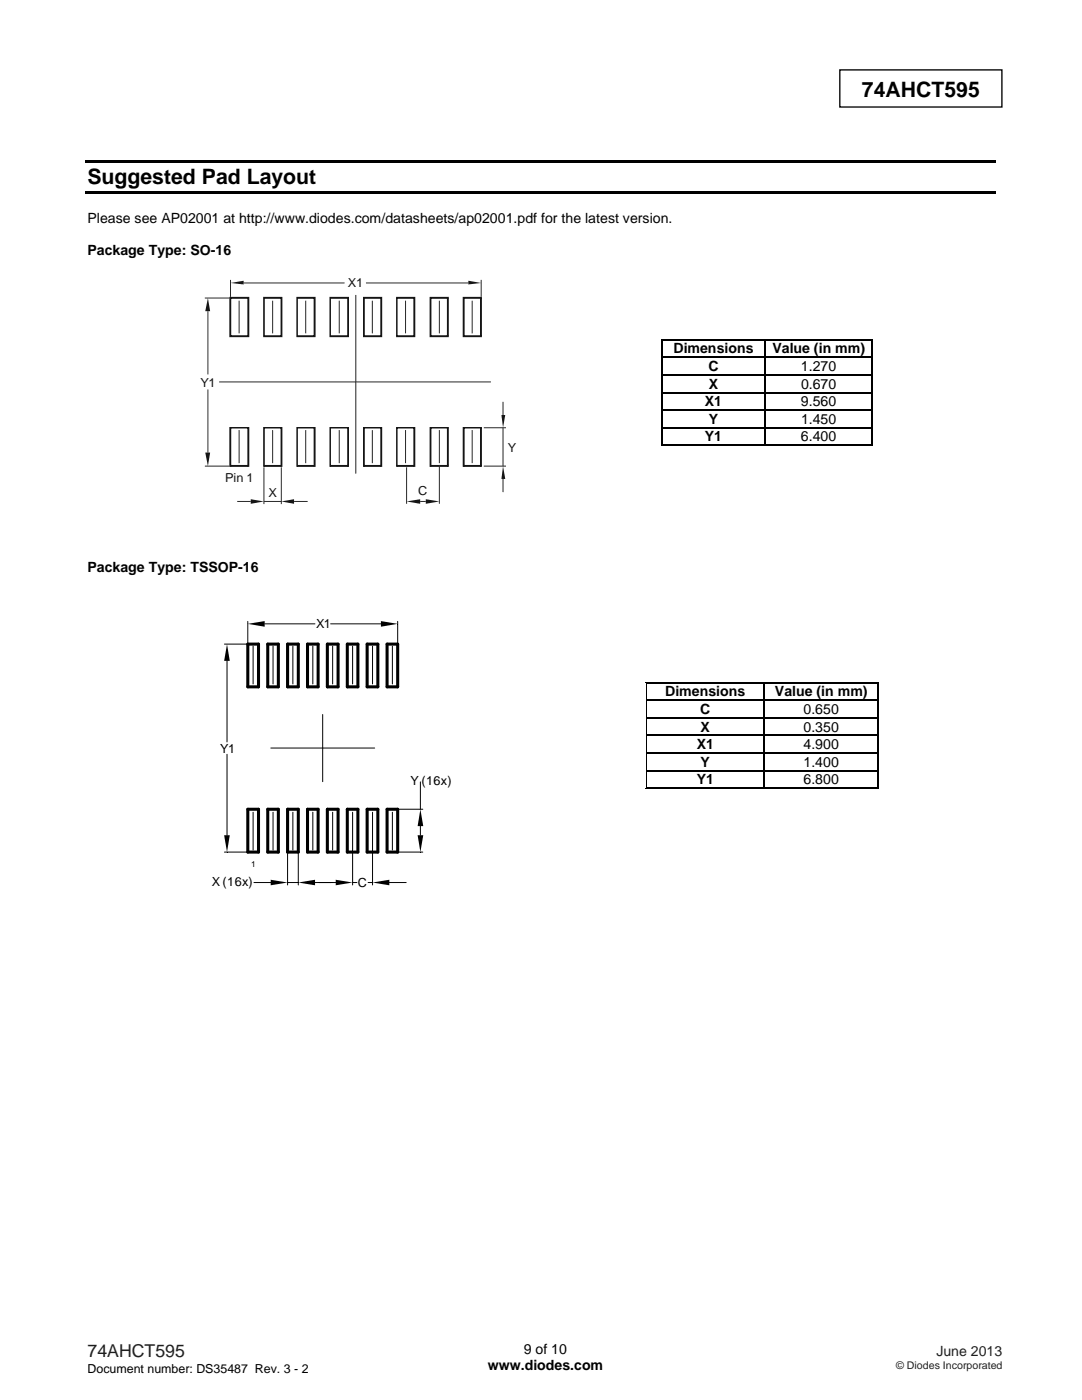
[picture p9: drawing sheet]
<svg xmlns="http://www.w3.org/2000/svg" width="216mm" height="279mm" viewBox="0 0 216 279" stroke-linecap="round" stroke-linejoin="round" font-family="sans-serif">
<path d="M167.6 13.9h32.3v7.5h-32.3z" fill="none" stroke="#000" stroke-width=".26"/>
<g fill="#000">
<path d="M16.9 32h181.7v.5h-181.7zM16.9 38.1h181.7v.5h-181.7zM131.9 67.7l.1 .3zM131.9 67.7l.3 .1zM131.9 71.2l.1 .3zM131.9 74.7l.1 .3zM131.9 78.2l.1 .3zM132.1 67.9l.1 .1zM132.1 67.9h.1zM132.1 71.2l.1 .3zM132.1 74.7l.1 .3zM132.1 78.2l.1 .3z"/>
<path d="M152.6 67.9l.3 .1zM152.6 67.7l.3 .1zM152.6 67.9h.3zM152.6 71.2h.3v.3h-.3zM152.6 74.7h.3v.3h-.3zM152.6 78.2h.3v.3h-.3zM173.9 67.7l.2 .1zM173.9 67.9l.1 .1zM173.9 67.9h.1zM173.9 71.2l.1 .3zM173.9 74.7l.1 .3zM173.9 78.2l.1 .3z"/>
<path d="M174.1 67.7v.3zM174.1 71.2v.3zM174.1 74.7v.3zM174.1 78.2v.3zM131.9 81.7l.1 .3zM131.9 85.2l.1 .3zM131.9 88.9l.3 .1zM132.1 81.7l.1 .3zM132.1 85.2l.1 .3zM132.1 88.8h.1zM152.6 81.7h.3v.3h-.3zM152.6 85.2h.3v.3h-.3z"/>
<path d="M173.9 81.7l.1 .3zM173.9 85.2l.1 .3zM173.9 88.9l.2 .1zM173.9 88.8h.1zM174.1 81.7v.3zM174.1 85.2v.3zM174.1 88.8v.2zM128.9 136.1v.3zM128.9 136.1l.2 .1zM128.9 139.6v.3zM129 136.3l.1 .1zM129 139.6l.1 .3z"/>
<path d="M152.4 136.4h.2zM152.4 136.1l.2 .1zM152.4 136.3l.2 .1zM152.4 139.6h.2v.3h-.2zM175.1 136.1l.3 .1zM175.1 136.3l.1 .1zM175.1 139.6l.1 .3zM175.3 136.1l.1 .3zM175.3 139.6l.1 .3zM128.9 143.1v.3zM128.9 146.6v.3zM128.9 150.1v.3z"/>
<path d="M128.9 153.6v.3zM128.9 157.3l.2 .1zM129 143.1l.1 .3zM129 146.6l.1 .3zM129 150.1l.1 .3zM129 153.6l.1 .3zM129 157.2h.1zM152.4 143.1h.2v.3h-.2zM152.4 146.6h.2v.3h-.2zM152.4 150.1h.2v.3h-.2zM152.4 153.6h.2v.3h-.2zM175.1 143.1l.1 .3z"/>
<path d="M175.1 146.6l.1 .3zM175.1 150.1l.1 .3zM175.1 153.6l.1 .3zM175.1 157.3l.3 .1zM175.1 157.2h.1zM175.3 143.1l.1 .3zM175.3 146.6l.1 .3zM175.3 150.1l.1 .3zM175.3 153.6l.1 .3zM175.3 157.2l.1 .2z"/>
</g>
<g fill="none" stroke="#000" stroke-width=".2">
<path d="M132 68v3.2M132 71.5v3.2M132 75v3.2M132 78.5v3.2M132.1 68v3.2M132.1 71.5v3.2M132.1 75v3.2M132.1 78.5v3.2M132.2 67.7h20.4M132.2 67.9h20.4M152.9 67.7h21M152.9 67.9h21"/>
<path d="M173.9 68v3.2M173.9 71.5v3.2M173.9 75v3.2M173.9 78.5v3.2M174.1 68v3.2M174.1 71.5v3.2M174.1 75v3.2M174.1 78.5v3.2M132 82v3.2M132 85.5v3.5M132.1 82v3.2M132.1 85.5v3.3"/>
<path d="M132.2 89h41.7M132.2 88.8h20.4M152.9 88.8h21M173.9 82v3.2M173.9 85.5v3.3M174.1 82v3.2M174.1 85.5v3.3M128.9 136.4v3.2M128.9 139.9v3.2M129.1 136.4v3.2M129.1 139.9v3.2M129.1 136.1h23.3"/>
<path d="M129.1 136.3h23.3M152.6 136.1h22.5M152.6 136.3h22.5M175.2 136.4v3.2M175.2 139.9v3.2M175.3 136.4v3.2M175.3 139.9v3.2M128.9 143.4v3.2M128.9 146.9v3.2M128.9 150.4v3.2M128.9 153.9v3.5M129.1 143.4v3.2"/>
<path d="M129.1 146.9v3.2M129.1 150.4v3.2M129.1 153.9v3.3M129.1 157.4h46M129.1 157.2h23.3M152.6 157.2h22.5M175.2 143.4v3.2M175.2 146.9v3.2M175.2 150.4v3.2M175.2 153.9v3.3M175.3 143.4v3.2M175.3 146.9v3.2"/>
<path d="M175.3 150.4v3.2M175.3 153.9v3.3"/>
</g>
<g fill="none" stroke="#000" stroke-width=".25">
<path d="M132.2 71.3h20.4M132.2 74.8h20.4M132.2 78.3h20.4M152.7 68v3.2M152.7 71.5v3.2M152.7 75v3.2M152.7 78.5v3.2M152.9 71.3h21M152.9 74.8h21M152.9 78.3h21M132.2 81.9h20.4M132.2 85.4h20.4"/>
<path d="M152.7 82v3.2M152.7 85.5v3.3M152.9 81.9h21M152.9 85.4h21M129.1 139.7h23.3M152.5 136.4v3.2M152.5 139.9v3.2M152.6 139.7h22.5M129.1 143.3h23.3M129.1 146.7h23.3M129.1 150.3h23.3M129.1 153.8h23.3"/>
<path d="M152.5 143.4v3.2M152.5 146.9v3.2M152.5 150.4v3.2M152.5 153.9v3.3M152.6 143.3h22.5M152.6 146.7h22.5M152.6 150.3h22.5M152.6 153.8h22.5"/>
</g>
<path d="M40.9 59.5h4.9M41.5 62.1v12.6M41.5 77.7v12.6M40.9 93h4.9" fill="none" stroke="#23282b" stroke-width=".2"/>
<g fill="#131516">
<path d="M41.5 59.5l.4 2.6h-.9z"/>
<path d="M41 90.3h.9l-.4 2.7z"/>
</g>
<path d="M46 55.9v3.3M48.6 56.5h20.1M73 56.5h20.5M96 55.9v3.3M43.7 76.2h54.3" fill="none" stroke="#23282b" stroke-width=".2"/>
<g fill="#131516">
<path d="M93.5 56l2.5 .5-2.5 .3z"/>
<path d="M46 56.5l2.6-.5v.8z"/>
</g>
<g fill="none" stroke="#23282b" stroke-width=".2">
<path d="M47.7 60v6.5M54.4 60v6.5M61 60v6.5M67.7 60v6.5M74.3 60v6.5M80.9 60v6.5M87.7 60v6.5M94.2 60v6.5M47.7 85.8v6.6M54.4 85.8v6.6M61 85.8v6.6M67.7 85.8v6.6"/>
<path d="M74.3 85.8v6.6M80.9 85.8v6.6M87.7 85.8v6.6M94.2 85.8v6.6"/>
</g>
<path d="M45.8 85.4h.3v7.6h-.3zM45.8 85.2h.2v.2h-.2zM46 85.2h3.5v.3h-3.5zM49.5 85.2h.2v.2h-.2zM49.4 85.4h.3v7.6h-.3zM49.5 93h.2v.2h-.2zM46 92.8h3.5v.4h-3.5zM45.8 93h.2v.2h-.2z" fill="#131516"/>
<path d="M71 58.9v35.6" fill="none" stroke="#23282b" stroke-width=".2"/>
<g fill="#131516">
<path d="M45.8 59.5h.3v7.6h-.3zM45.8 67.1h.2v.2h-.2zM46 66.9h3.5v.4h-3.5zM49.5 67.1h.2v.2h-.2zM49.4 59.5h.3v7.6h-.3zM49.5 59.2h.2v.3h-.2zM46 59.2h3.5v.4h-3.5zM45.8 59.2h.2v.3h-.2z"/>
<path d="M52.5 85.4h.3v7.6h-.3zM52.5 85.2h.2v.2h-.2zM52.7 85.2h3.4v.3h-3.4zM56.1 85.2h.2v.2h-.2zM56 85.4h.3v7.6h-.3zM56.1 93h.2v.2h-.2zM52.7 92.8h3.4v.4h-3.4zM52.5 93h.2v.2h-.2z"/>
<path d="M52.5 59.5h.3v7.6h-.3zM52.5 67.1h.2v.2h-.2zM52.7 66.9h3.4v.4h-3.4zM56.1 67.1h.2v.2h-.2zM56 59.5h.3v7.6h-.3zM56.1 59.2h.2v.3h-.2zM52.7 59.2h3.4v.4h-3.4zM52.5 59.2h.2v.3h-.2z"/>
<path d="M59.1 85.4h.3v7.6h-.3zM59.1 85.2h.2v.2h-.2zM59.3 85.2h3.4v.3h-3.4zM62.7 85.2h.3v.2h-.3zM62.6 85.4h.4v7.6h-.4zM62.7 93h.3v.2h-.3zM59.3 92.8h3.4v.4h-3.4zM59.1 93h.2v.2h-.2z"/>
<path d="M59.1 59.5h.3v7.6h-.3zM59.1 67.1h.2v.2h-.2zM59.3 66.9h3.4v.4h-3.4zM62.7 67.1h.3v.2h-.3zM62.6 59.5h.4v7.6h-.4zM62.7 59.2h.3v.3h-.3zM59.3 59.2h3.4v.4h-3.4zM59.1 59.2h.2v.3h-.2z"/>
<path d="M65.7 85.4h.3v7.6h-.3zM65.7 85.2h.2v.2h-.2zM65.9 85.2h3.6v.3h-3.6zM69.5 85.2h.1v.2h-.1zM69.3 85.4h.3v7.6h-.3zM69.5 93h.1v.2h-.1zM65.9 92.8h3.6v.4h-3.6zM65.7 93h.2v.2h-.2z"/>
<path d="M65.7 59.5h.3v7.6h-.3zM65.7 67.1h.2v.2h-.2zM65.9 66.9h3.6v.4h-3.6zM69.5 67.1h.1v.2h-.1zM69.3 59.5h.3v7.6h-.3zM69.5 59.2h.1v.3h-.1zM65.9 59.2h3.6v.4h-3.6zM65.7 59.2h.2v.3h-.2z"/>
<path d="M72.4 85.4h.4v7.6h-.4zM72.4 85.2h.2v.2h-.2zM72.6 85.2h3.4v.3h-3.4zM76 85.2h.3v.2h-.3zM75.9 85.4h.4v7.6h-.4zM76 93h.3v.2h-.3zM72.6 92.8h3.4v.4h-3.4zM72.4 93h.2v.2h-.2z"/>
<path d="M72.4 59.5h.4v7.6h-.4zM72.4 67.1h.2v.2h-.2zM72.6 66.9h3.4v.4h-3.4zM76 67.1h.3v.2h-.3zM75.9 59.5h.4v7.6h-.4zM76 59.2h.3v.3h-.3zM72.6 59.2h3.4v.4h-3.4zM72.4 59.2h.2v.3h-.2z"/>
<path d="M79 85.4h.3v7.6h-.3zM79 85.2h.2v.2h-.2zM79.2 85.2h3.4v.3h-3.4zM82.6 85.2h.3v.2h-.3zM82.5 85.4h.4v7.6h-.4zM82.6 93h.3v.2h-.3zM79.2 92.8h3.4v.4h-3.4zM79 93h.2v.2h-.2z"/>
<path d="M79 59.5h.3v7.6h-.3zM79 67.1h.2v.2h-.2zM79.2 66.9h3.4v.4h-3.4zM82.6 67.1h.3v.2h-.3zM82.5 59.5h.4v7.6h-.4zM82.6 59.2h.3v.3h-.3zM79.2 59.2h3.4v.4h-3.4zM79 59.2h.2v.3h-.2z"/>
<path d="M85.7 85.4h.4v7.6h-.4zM85.7 85.2h.2v.2h-.2zM85.9 85.2h3.5v.3h-3.5zM89.4 85.2h.2v.2h-.2zM89.2 85.4h.4v7.6h-.4zM89.4 93h.2v.2h-.2zM85.9 92.8h3.5v.4h-3.5zM85.7 93h.2v.2h-.2z"/>
<path d="M85.7 59.5h.4v7.6h-.4zM85.7 67.1h.2v.2h-.2zM85.9 66.9h3.5v.4h-3.5zM89.4 67.1h.2v.2h-.2zM89.2 59.5h.4v7.6h-.4zM89.4 59.2h.2v.3h-.2zM85.9 59.2h3.5v.4h-3.5zM85.7 59.2h.2v.3h-.2z"/>
<path d="M92.3 85.4h.4v7.6h-.4zM92.3 85.2h.2v.2h-.2zM92.5 85.2h3.5v.3h-3.5zM96 85.2h.2v.2h-.2zM95.8 85.4h.4v7.6h-.4zM96 93h.2v.2h-.2zM92.5 92.8h3.5v.4h-3.5zM92.3 93h.2v.2h-.2z"/>
<path d="M92.3 59.5h.4v7.6h-.4zM92.3 67.1h.2v.2h-.2zM92.5 66.9h3.5v.4h-3.5zM96 67.1h.2v.2h-.2zM95.8 59.5h.4v7.6h-.4zM96 59.2h.2v.3h-.2zM92.5 59.2h3.5v.4h-3.5zM92.3 59.2h.2v.3h-.2z"/>
</g>
<path d="M52.7 93.3v7.3M56.1 93.3v7.3M47.3 100.1h2.7M52.7 100.1h3.4M58.7 100.1h2.7" fill="none" stroke="#23282b" stroke-width=".2"/>
<g fill="#131516">
<path d="M56.1 100.1l2.6-.5v.9z"/>
<path d="M50 99.6l2.7 .5-2.7 .4z"/>
</g>
<path d="M81.1 93.3v7.2M87.7 92.8v7.7M83.8 100.1h1.2" fill="none" stroke="#23282b" stroke-width=".2"/>
<g fill="#131516">
<path d="M85 99.6l2.7 .5-2.7 .4z"/>
<path d="M81.1 100.1l2.7-.5v.9z"/>
</g>
<path d="M96.5 85.4h4.5M96.5 93h4.5M100.4 80.2v2.6M100.4 85.4v7.6M100.4 95.6v2.6" fill="none" stroke="#23282b" stroke-width=".2"/>
<g fill="#131516">
<path d="M100.1 82.8h.7l-.4 2.6z"/>
<path d="M100.4 93l.4 2.6h-.7z"/>
</g>
<g fill="none" stroke="#000" stroke-width=".2">
<path d="M44.8 128.5h4.4M45.3 131.9v16.2M49.4 124v4.3M50.5 128.9v7.6M52.8 124.5h10M54.5 128.9v7.6M58.4 128.9v7.6M62.4 128.9v7.6M66 124.5h10M66.4 128.9v7.6M70.4 128.9v7.6M74.3 128.9v7.6"/>
<path d="M78.3 128.9v7.6M79.4 124v4.3M45.3 150.5v16.2M54 149.3h20.8M64.4 142.6v13.4M83.9 156v5.5M44.8 170.1h4.4M50.5 162.1v7.6M50.7 176.1h3.3M54.5 162.1v7.6M57.4 176.1h2.1M57.4 170.3v6.3"/>
<path d="M58.4 162.1v7.6M59.5 170.3v6.3M62.4 162.1v7.6M62.9 176.1h4.1M66.4 162.1v7.6M70.4 162.1v7.6M70.4 169.9v6.7M70.4 176.1h.8M73.4 176.1h.9M74.3 162.1v7.6M74.3 169.9v6.7M77.7 176.1h3.3"/>
<path d="M78.3 162.1v7.6M79.4 161.5h5M79.4 170.1h5M83.9 164.9v1.8"/>
</g>
<g fill="none" stroke="#000" stroke-width=".61">
<path d="M49.4 128.5h2.2v8.6h-2.2zM53.4 128.5h2.1v8.6h-2.1zM57.4 128.5h2.1v8.6h-2.1zM61.4 128.5h2.1v8.6h-2.1zM65.3 128.5h2.2v8.6h-2.2zM69.3 128.5h2.1v8.6h-2.1zM73.3 128.5h2.1v8.6h-2.1zM77.2 128.5h2.2v8.6h-2.2zM49.4 161.5h2.2v8.6h-2.2zM53.4 161.5h2.1v8.6h-2.1zM57.4 161.5h2.1v8.6h-2.1zM61.4 161.5h2.1v8.6h-2.1z"/>
<path d="M65.3 161.5h2.2v8.6h-2.2zM69.3 161.5h2.1v8.6h-2.1zM73.3 161.5h2.1v8.6h-2.1zM77.2 161.5h2.2v8.6h-2.2z"/>
</g>
<path d="M45.3 128.5l.5 3.4h-1.1zM49.4 124.5l3.4-.5v1.1zM76 124l3.4 .5-3.4 .6zM44.7 166.7h1.1l-.5 3.4zM54 175.6l3.4 .5-3.4 .6zM59.5 176.1l3.4-.5v1.1zM67 175.6l3.4 .5-3.4 .6zM74.3 176.1l3.4-.5v1.1zM83.3 166.7h1.2l-.6 3.4zM83.9 161.5l.6 3.4h-1.2z" fill="#000"/>
<g font-size="4.2">
<text x="172" y="19.3">74AHCT595</text>
<text x="17.5" y="36.8">Suggested Pad Layout</text>
</g>
<text font-size="3.5" fill="#231f20" x="17.5" y="270.9">74AHCT595</text>
<g font-size="2.8">
<text x="17.5" y="44.5">Please see AP02001 at http://www.diodes.com/datasheets/ap02001.pdf for the latest version.</text>
<text x="17.5" y="50.9">Package Type: SO-16</text>
<text x="134.4" y="70.5">Dimensions</text>
<text x="154.1" y="70.5">Value (in mm)</text>
<text x="141.4" y="74.1">C</text>
<text x="141.4" y="77.6">X</text>
<text x="159.8" y="74.1">1.270</text>
<text x="159.8" y="77.6">0.670</text>
<text x="140.7" y="81.1">X1</text>
<text x="159.8" y="81.1">9.560</text>
<text x="140.7" y="88.1">Y1</text>
<text x="141.4" y="84.6">Y</text>
<text x="159.8" y="88.1">6.400</text>
<text x="159.8" y="84.6">1.450</text>
<text x="17.5" y="114.2">Package Type: TSSOP-16</text>
<text x="132.7" y="139">Dimensions</text>
<text x="139.7" y="142.5">C</text>
<text x="154.6" y="139">Value (in mm)</text>
<text x="160.3" y="142.5">0.650</text>
<text x="139" y="149.5">X1</text>
<text x="139.8" y="146">X</text>
<text x="160.3" y="149.5">4.900</text>
<text x="160.3" y="146">0.350</text>
<text x="139.8" y="153">Y</text>
<text x="160.3" y="153">1.400</text>
<text x="139" y="156.5">Y1</text>
<text x="160.3" y="156.5">6.800</text>
<text x="97.3" y="273.5">www.diodes.com</text>
<text x="104.5" y="270.2">9 of 10</text>
</g>
<text font-size="2.8" fill="#231f20" x="186.8" y="270.6">June 2013</text>
<g font-size="2.5" fill="#131516">
<text x="69.4" y="57.2">X1</text>
<text x="40" y="77.3">Y1</text>
<text x="101.3" y="90.1">Y</text>
<text x="44.9" y="96.2">Pin 1</text>
<text x="53.6" y="99.3">X</text>
<text x="83.5" y="98.8">C</text>
</g>
<g font-size="2.5">
<text x="63.1" y="125.4">X1</text>
<text x="44" y="150.2">Y1</text>
<text x="81.9" y="156.7">Y (16x)</text>
<text x="42.3" y="176.8">X (16x)</text>
<text x="71.4" y="177">C</text>
<text x="17.5" y="274">Document number: DS35487 Rev. 3 - 2</text>
</g>
<text font-size="2.1" fill="#231f20" x="178.8" y="273.2">© Diodes Incorporated</text>
<text font-size="1.7" x="50.1" y="172.9">1</text>
</svg>
